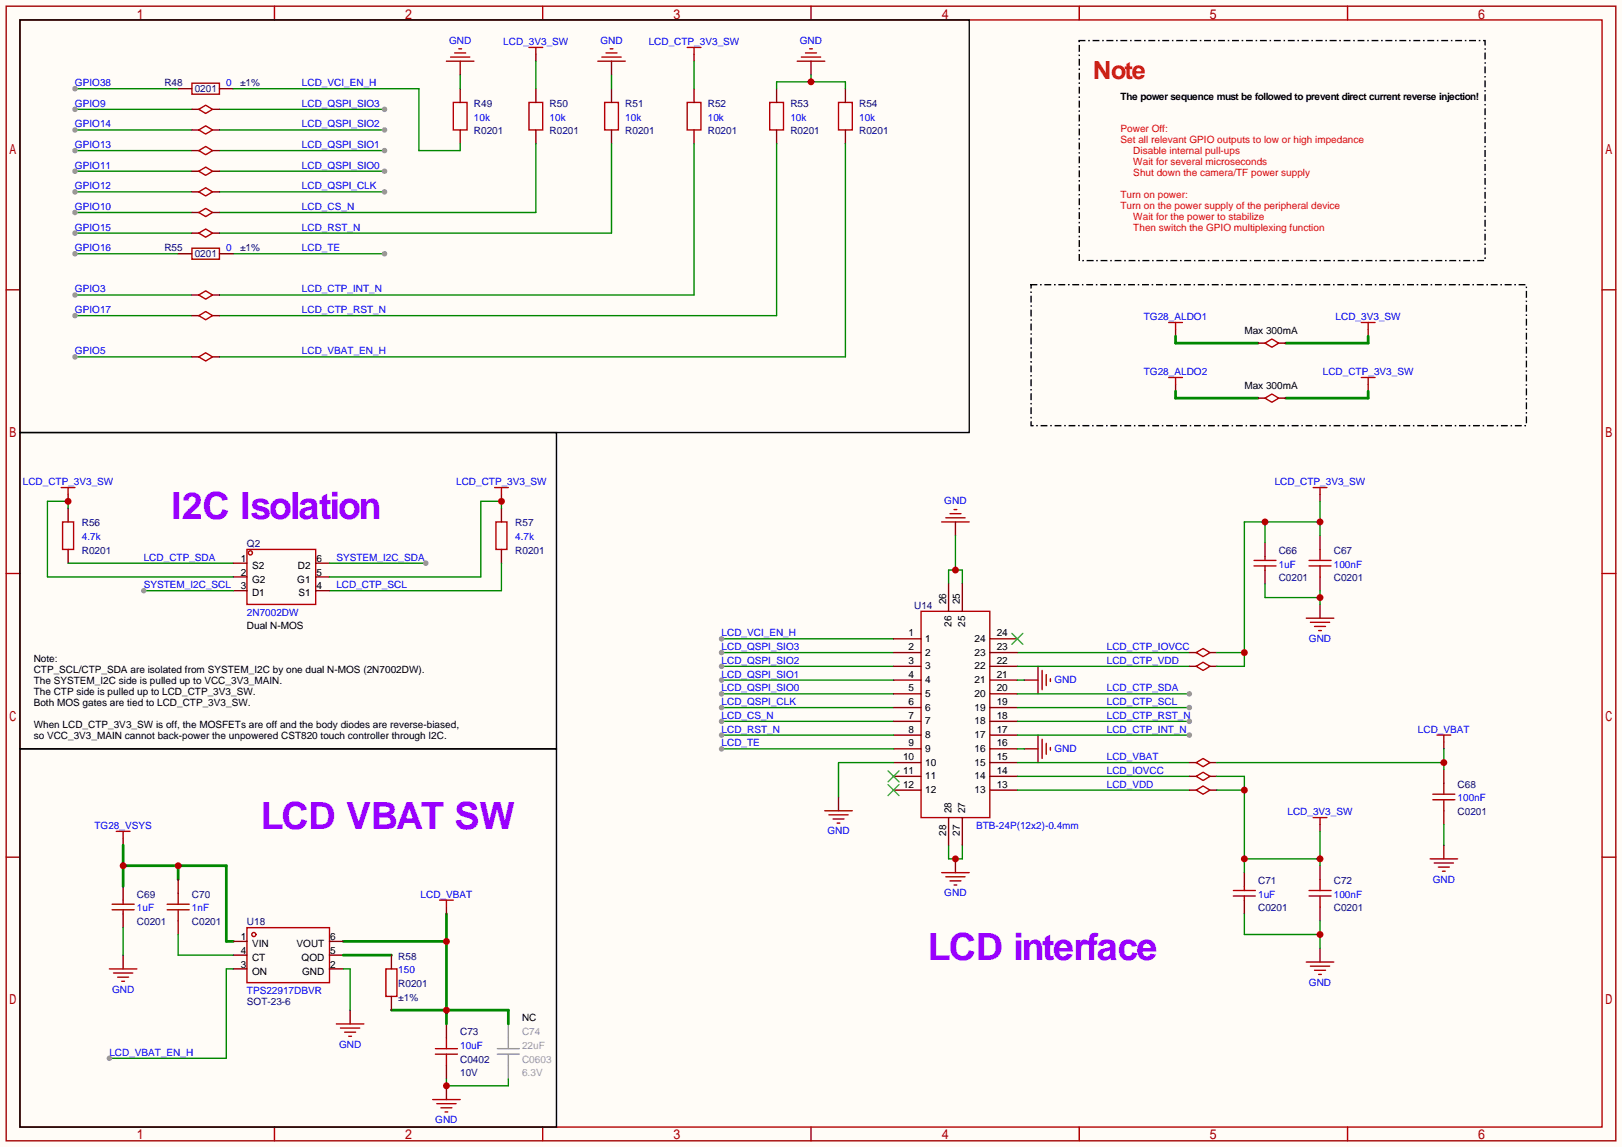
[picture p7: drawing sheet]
<svg xmlns="http://www.w3.org/2000/svg" width="299mm" height="212mm" viewBox="0 0 299 212" stroke-linecap="round" stroke-linejoin="round" font-family="sans-serif">
<path d="M0 0h299.5v211.8h-299.5z" fill="#fffcf7"/>
<g fill="none" stroke="#a10000" stroke-width=".25">
<path d="M1.1 1.1h297.2v209.6h-297.2zM3.7 3.7h292.1v204.5h-292.1zM50.7 1.1v2.6M100.2 1.1v2.6M149.7 1.1v2.6M199.3 1.1v2.6M248.8 1.1v2.6M1.1 53.5h2.6M295.8 53.5h2.5M1.1 105.9h2.6M295.8 105.9h2.5M1.1 158.3h2.6"/>
<path d="M295.8 158.3h2.5M50.7 208.2v2.5M100.2 208.2v2.5M149.7 208.2v2.5M199.3 208.2v2.5M248.8 208.2v2.5"/>
</g>
<path d="M133.2 118h31.8" fill="none" stroke="#008700" stroke-width=".25"/>
<circle cx="133.2" cy="118" r=".51" fill="#999"/>
<path d="M133.2 123.1h31.8M187.8 120.5h31.8" fill="none" stroke="#008700" stroke-width=".25"/>
<circle cx="133.2" cy="123.1" r=".51" fill="#999"/>
<path d="M133.2 125.6h31.8" fill="none" stroke="#008700" stroke-width=".25"/>
<circle cx="133.2" cy="125.6" r=".51" fill="#999"/>
<path d="M133.2 120.5h31.8" fill="none" stroke="#008700" stroke-width=".25"/>
<circle cx="133.2" cy="120.5" r=".51" fill="#999"/>
<path d="M133.2 128.1h31.8" fill="none" stroke="#008700" stroke-width=".25"/>
<circle cx="133.2" cy="128.1" r=".51" fill="#999"/>
<path d="M176.4 96.4v2.5M154.8 147.2v2.5M176.4 158.6v2.6" fill="none" stroke="#870000" stroke-width=".25"/>
<path d="M173.9 96.4h5M174.6 95.6h3.6M175.4 94.9h2M176.1 94.1h.6M152.3 149.7h5.1M153 150.5h3.6M153.8 151.3h2M154.6 152h.5M173.9 161.2h5M174.6 161.9h3.6M175.4 162.7h2M176.1 163.4h.6" fill="none" stroke="#a10000" stroke-width=".25"/>
<path d="M176.4 98.9v6.4M175.1 107.8v-2.5h2.6v2.5" fill="none" stroke="#008700" stroke-width=".25"/>
<circle cx="176.4" cy="105.3" r=".63" fill="#c00"/>
<path d="M175.1 156.1v2.5h2.6v-2.5" fill="none" stroke="#008700" stroke-width=".25"/>
<circle cx="176.4" cy="158.6" r=".63" fill="#c00"/>
<g fill="none" stroke="#870000" stroke-width=".25">
<path d="M85 16.4v2.5M98.9 10v1.3M98.9 16.4v2.5M112.9 16.4v2.5M128.1 10v1.3M128.1 16.4v2.5M143.4 16.4v2.5M156.1 16.4v2.5M85 24v2.5M98.9 24v2.5M112.9 24v2.5M128.1 24v2.5"/>
<path d="M143.4 24v2.5M156.1 24v2.5M217 60.8v1.3M217 71v1.3M252.6 60.8v1.3M252.6 71v1.3M12.6 91.3v1.3M12.6 93.9v2.5M92.6 91.3v1.3M92.6 93.9v2.5M243.7 91.3v1.3M243.7 98.9v2.6"/>
<path d="M12.6 101.5v2.5M92.6 101.5v2.5M243.7 106.6v2.5M189.1 125.6h2.5M189.1 138.3h2.5M22.7 154.8v1.3M243.7 152.3v1.2M243.7 159.9v2.5M266.6 142.1v2.6M266.6 149.7v2.6M243.7 167.5v2.6M82.4 189.1v2.5"/>
<path d="M82.4 196.7v2.6"/>
</g>
<g fill="none" stroke="#a10000" stroke-width=".25">
<path d="M83.7 18.9h2.5v5.1h-2.5zM97.7 18.9h2.5v5.1h-2.5zM97.7 8.8h2.5M98.9 8.8v1.2M111.6 18.9h2.6v5.1h-2.6zM126.9 18.9h2.5v5.1h-2.5zM126.9 8.8h2.5M128.1 8.8v1.2M142.1 18.9h2.6v5.1h-2.6zM154.8 18.9h2.6v5.1h-2.6zM215.8 59.6h2.5M217 59.6v1.2"/>
<path d="M251.3 59.6h2.6M252.6 59.6v1.2M215.8 69.7h2.5M217 69.7v1.3M251.3 69.7h2.6M252.6 69.7v1.3M11.3 90h2.5M11.6 96.4h2v5.1h-2zM12.6 90v1.3M91.3 90h2.6M91.6 96.4h2v5.1h-2zM92.6 90v1.3"/>
<path d="M242.4 90h2.6M243.7 90v1.3M241.7 104.5h4M241.7 103.5h4M243.7 101.5v2M243.7 104.5v2.1M191.6 123.1v5M191.6 135.8v5M192.4 123.8v3.6M192.4 136.5v3.6M193.2 124.6v2M193.2 137.3v2"/>
<path d="M193.9 125.3v.6M193.9 138v.6M21.5 153.5h2.5M22.7 153.5v1.3M242.4 151h2.6M243.7 151v1.3M264.5 147.7h4.1M264.5 146.7h4.1M266.6 144.7v2M266.6 147.7v2M241.7 165.5h4M241.7 164.5h4"/>
<path d="M243.7 162.4v2.1M243.7 165.5v2M80.4 194.7h4.1M80.4 193.7h4.1M82.4 191.6v2.1M82.4 194.7v2"/>
</g>
<path d="M91.8 194.7h4.1M91.8 193.7h4.1M93.9 189.1v4.6M93.9 194.7v4.6" fill="none" stroke="#999" stroke-width=".25"/>
<path d="M40.5 20.2h30.5" fill="none" stroke="#008700" stroke-width=".25"/>
<circle cx="71" cy="20.2" r=".51" fill="#999"/>
<path d="M13.8 65.9h21.6M92.6 104v5.1h-31.8" fill="none" stroke="#008700" stroke-width=".25"/>
<circle cx="13.8" cy="65.9" r=".51" fill="#999"/>
<path d="M13.8 46.9h19.1M12.6 104h30.5" fill="none" stroke="#008700" stroke-width=".25"/>
<circle cx="13.8" cy="46.9" r=".51" fill="#999"/>
<path d="M13.8 24h21.6" fill="none" stroke="#008700" stroke-width=".25"/>
<circle cx="13.8" cy="24" r=".51" fill="#999"/>
<path d="M13.8 39.2h21.6" fill="none" stroke="#008700" stroke-width=".25"/>
<circle cx="13.8" cy="39.2" r=".51" fill="#999"/>
<path d="M13.8 27.8h21.6" fill="none" stroke="#008700" stroke-width=".25"/>
<circle cx="13.8" cy="27.8" r=".51" fill="#999"/>
<path d="M13.8 54.5h21.6" fill="none" stroke="#008700" stroke-width=".25"/>
<circle cx="13.8" cy="54.5" r=".51" fill="#999"/>
<path d="M13.8 43.1h21.6" fill="none" stroke="#008700" stroke-width=".25"/>
<circle cx="13.8" cy="43.1" r=".51" fill="#999"/>
<path d="M13.8 35.4h21.6" fill="none" stroke="#008700" stroke-width=".25"/>
<circle cx="13.8" cy="35.4" r=".51" fill="#999"/>
<path d="M13.8 20.2h21.6" fill="none" stroke="#008700" stroke-width=".25"/>
<circle cx="13.8" cy="20.2" r=".51" fill="#999"/>
<path d="M13.8 16.4h19.1" fill="none" stroke="#008700" stroke-width=".25"/>
<circle cx="13.8" cy="16.4" r=".51" fill="#999"/>
<path d="M43.1 46.9h27.9" fill="none" stroke="#008700" stroke-width=".25"/>
<circle cx="71" cy="46.9" r=".51" fill="#999"/>
<path d="M40.5 35.4h30.5" fill="none" stroke="#008700" stroke-width=".25"/>
<circle cx="71" cy="35.4" r=".51" fill="#999"/>
<path d="M40.5 31.6h30.5" fill="none" stroke="#008700" stroke-width=".25"/>
<circle cx="71" cy="31.6" r=".51" fill="#999"/>
<path d="M40.5 27.8h30.5" fill="none" stroke="#008700" stroke-width=".25"/>
<circle cx="71" cy="27.8" r=".51" fill="#999"/>
<path d="M40.5 24h30.5" fill="none" stroke="#008700" stroke-width=".25"/>
<circle cx="71" cy="24" r=".51" fill="#999"/>
<path d="M13.8 31.6h21.6" fill="none" stroke="#008700" stroke-width=".25"/>
<circle cx="13.8" cy="31.6" r=".51" fill="#999"/>
<path d="M133.2 130.7h31.8" fill="none" stroke="#008700" stroke-width=".25"/>
<circle cx="133.2" cy="130.7" r=".51" fill="#999"/>
<path d="M13.8 58.3h21.6" fill="none" stroke="#008700" stroke-width=".25"/>
<circle cx="13.8" cy="58.3" r=".51" fill="#999"/>
<g fill="none" stroke="#a10000" stroke-width=".25">
<path d="M45.6 101.5h12.7v10.1h-12.7z"/>
<circle cx="46.2" cy="102.1" r=".38"/>
</g>
<path d="M43.1 104h2.5M43.1 106.6h2.5M43.1 109.1h2.5M58.3 104h2.5M58.3 106.6h2.5M58.3 109.1h2.5" fill="none" stroke="#870000" stroke-width=".25"/>
<path d="M92.6 93.9v-1.3h-3.8v14h-28" fill="none" stroke="#008700" stroke-width=".25"/>
<circle cx="92.6" cy="92.6" r=".63" fill="#c00"/>
<path d="M12.6 93.9v-1.3h-3.8v14h34.3" fill="none" stroke="#008700" stroke-width=".25"/>
<circle cx="12.6" cy="92.6" r=".63" fill="#c00"/>
<path d="M26.5 109.1h16.6" fill="none" stroke="#008700" stroke-width=".25"/>
<circle cx="26.5" cy="109.1" r=".51" fill="#999"/>
<path d="M60.8 104h17.8" fill="none" stroke="#008700" stroke-width=".25"/>
<circle cx="78.6" cy="104" r=".51" fill="#999"/>
<path d="M98.9 11.3v5.1M133.2 133.2h31.8" fill="none" stroke="#008700" stroke-width=".25"/>
<circle cx="133.2" cy="133.2" r=".51" fill="#999"/>
<path d="M128.1 11.3v5.1M98.9 26.5v12.7h-58.4M112.9 26.5v16.6h-72.4M128.1 26.5v28h-87.6" fill="none" stroke="#008700" stroke-width=".25"/>
<path d="M243.7 111.6v2.6M266.6 156.1v2.5M22.7 176.4v2.5M243.7 175.1v2.6M64.6 186.6v2.5M82.4 200.5v2.6" fill="none" stroke="#870000" stroke-width=".25"/>
<g fill="none" stroke="#a10000" stroke-width=".25">
<path d="M241.2 114.2h5.1M241.9 114.9h3.6M242.7 115.7h2M243.5 116.5h.5M264 158.6h5.1M264.8 159.4h3.6M20.2 178.9h5.1M21 179.7h3.5M241.2 177.7h5.1M241.9 178.4h3.6M242.7 179.2h2M243.5 180h.5"/>
<path d="M265.6 160.1h2M266.3 160.9h.5M21.7 180.5h2M22.5 181.2h.5M62.1 189.1h5.1M62.9 189.9h3.5M63.6 190.6h2.1M64.4 191.4h.5M79.9 203.1h5.1M80.6 203.8h3.6M81.4 204.6h2M82.2 205.4h.5"/>
</g>
<path d="M63.4 173.9h19M82.4 168.8v20.3M72.3 186.6h21.6v2.5" fill="none" stroke="#008700" stroke-width=".51"/>
<g fill="#c00">
<circle cx="82.4" cy="173.9" r=".63"/>
<circle cx="82.4" cy="186.6" r=".63"/>
</g>
<path d="M3.7 3.7h175.2v76.2h-175.2zM3.7 79.9h99v58.4h-99z" fill="none" stroke="#000" stroke-width=".25"/>
<path d="M190.4 52.6h91.4v26h-91.4z" fill="none" stroke="#000" stroke-width=".25" stroke-dasharray="1 .8 0 .8"/>
<g fill="none" stroke="#a10000" stroke-width=".25">
<path d="M35.4 15.4h5.1v2h-5.1zM35.4 45.8h5.1v2.1h-5.1zM231.5 104.5h4.1M231.5 103.5h4.1M233.6 102.7v.8M233.6 104.5v.8M20.7 168h4.1M20.7 167h4.1M22.7 166.2v.8M22.7 168v.8M227.7 165.5h4.1M227.7 164.5h4.1"/>
<path d="M229.7 163.7v.8M229.7 165.5v.7"/>
</g>
<path d="M32.9 16.4h2.5M40.5 16.4h2.6M32.9 46.9h2.5M40.5 46.9h2.6M233.6 100.2v2.5M233.6 105.3v2.5M22.7 163.7v2.5M22.7 168.8v2.5M229.7 161.2v2.5M229.7 166.2v2.6" fill="none" stroke="#870000" stroke-width=".25"/>
<path d="M22.7 159.9h19.1v14h1.3M22.7 156.1v7.6M32.9 159.9v2.5" fill="none" stroke="#008700" stroke-width=".51"/>
<g fill="#c00">
<circle cx="32.9" cy="159.9" r=".63"/>
<circle cx="22.7" cy="159.9" r=".63"/>
</g>
<g fill="none" stroke="#a10000" stroke-width=".25">
<path d="M30.9 168h4M30.9 167h4M32.9 165v2M32.9 168v2.1M45.6 171.3h15.2v10.2h-15.2z"/>
<circle cx="46.9" cy="172.6" r=".38"/>
</g>
<path d="M32.9 162.4v2.6M32.9 170.1v2.5M43.1 173.9h2.5M43.1 178.9h2.5M43.1 176.4h2.5M60.8 173.9h2.6M60.8 178.9h2.6M60.8 176.4h2.6" fill="none" stroke="#870000" stroke-width=".25"/>
<path d="M63.4 176.4h8.9" fill="none" stroke="#008700" stroke-width=".51"/>
<path d="M22.7 171.3v5.1M43.1 178.9h-1.3v16.6h-21.6M63.4 178.9h1.2v7.7" fill="none" stroke="#008700" stroke-width=".25"/>
<circle cx="20.2" cy="195.5" r=".51" fill="#999"/>
<path d="M3.7 138.3h99v69.9h-99z" fill="none" stroke="#000" stroke-width=".25"/>
<path d="M217 62.1v1.3h15.3M217 72.3v1.2h15.3M252.6 72.3v1.2h-15.2M252.6 62.1v1.3h-15.2" fill="none" stroke="#008700" stroke-width=".51"/>
<path d="M85 11.3v2.5M112.9 11.3v2.5M149.7 11.3v2.5M232.3 63.4h1.3M232.3 73.5h1.3M236.1 63.4h1.3M236.1 73.5h1.3" fill="none" stroke="#870000" stroke-width=".25"/>
<g fill="none" stroke="#a10000" stroke-width=".25">
<path d="M82.4 11.3h5.1M83.2 10.5h3.5M83.9 9.8h2.1M84.7 9h.5M110.4 11.3h5M111.1 10.5h3.6M111.9 9.8h2M112.6 9h.6M147.2 11.3h5.1M148 10.5h3.5M148.7 9.8h2M149.5 9h.5"/>
<path d="M233.6 63.4l1.2-.8 1.3 .8-1.3 .7zM233.6 73.5l1.2-.7 1.3 .7-1.3 .8z"/>
</g>
<path d="M143.4 16.4v-1.3h12.7v1.3M149.7 13.8v1.3" fill="none" stroke="#008700" stroke-width=".25"/>
<circle cx="149.7" cy="15.1" r=".63" fill="#c00"/>
<path d="M43.1 16.4h34.2v11.4h7.7v-1.3M85 13.8v2.6M112.9 13.8v2.6M143.4 26.5v31.8h-102.9M156.1 26.5v39.4h-115.6M133.2 135.8h31.8M32.9 172.6v3.8h10.2" fill="none" stroke="#008700" stroke-width=".25"/>
<path d="M170.1 112.9h12.7v38.1h-12.7zM265.3 135.8h2.5M266.6 135.8v1.2M71.2 178.9h2.1v5.1h-2.1zM81.2 166.2h2.5M82.4 166.2v1.3" fill="none" stroke="#a10000" stroke-width=".25"/>
<g fill="none" stroke="#870000" stroke-width=".25">
<path d="M165 118h5.1M175.1 107.8v5.1M177.7 107.8v5.1M182.8 118h5M165 120.5h5.1M165 123.1h5.1M165 125.6h5.1M165 128.1h5.1M165 130.7h5.1M165 133.2h5.1M165 135.8h5.1M165 138.3h5.1"/>
<path d="M182.8 120.5h5M182.8 123.1h5M182.8 125.6h5M182.8 128.1h5M182.8 130.7h5M182.8 133.2h5M182.8 135.8h5M182.8 138.3h5M266.6 137v1.3M165 140.8h5.1M165 143.4h5.1M165 145.9h5.1"/>
<path d="M175.1 151v5.1M177.7 151v5.1M182.8 140.8h5M182.8 143.4h5M182.8 145.9h5M72.3 176.4v2.5M82.4 167.5v1.3M72.3 184v2.6"/>
</g>
<path d="M199.3 7.5h74.9v40.6h-74.9z" fill="none" stroke="#000" stroke-width=".25" stroke-dasharray="1 .8 0 .8"/>
<path d="M186.8 117l2 2M188.8 117l-2 2M164 142.4l2 2M164 144.9l2 2M166 142.4l-2 2M166 144.9l-2 2" fill="none" stroke="#3c3" stroke-width=".25"/>
<circle cx="133.2" cy="135.8" r=".51" fill="#999"/>
<path d="M133.2 138.3h31.8" fill="none" stroke="#008700" stroke-width=".25"/>
<circle cx="133.2" cy="138.3" r=".51" fill="#999"/>
<path d="M187.8 123.1h31.8M187.8 125.6h1.3M187.8 128.1h31.8M165 140.8h-10.2v6.4M187.8 140.8h31.8M187.8 143.4h31.8" fill="none" stroke="#008700" stroke-width=".25"/>
<circle cx="219.6" cy="128.1" r=".51" fill="#999"/>
<path d="M187.8 138.3h1.3M187.8 135.8h31.8" fill="none" stroke="#008700" stroke-width=".25"/>
<circle cx="219.6" cy="135.8" r=".51" fill="#999"/>
<path d="M187.8 133.2h31.8" fill="none" stroke="#008700" stroke-width=".25"/>
<circle cx="219.6" cy="133.2" r=".51" fill="#999"/>
<path d="M187.8 130.7h31.8" fill="none" stroke="#008700" stroke-width=".25"/>
<circle cx="219.6" cy="130.7" r=".51" fill="#999"/>
<path d="M233.6 96.4v3.8M243.7 92.6v6.3M243.7 96.4h-14v26.7h-5M224.7 120.5h5M187.8 145.9h31.8" fill="none" stroke="#008700" stroke-width=".25"/>
<path d="M219.6 123.1h1.3M219.6 120.5h1.3M223.4 123.1h1.3M223.4 120.5h1.3M219.6 140.8h1.3M219.6 143.4h1.3M219.6 145.9h1.3M223.4 140.8h1.3M223.4 143.4h1.3M223.4 145.9h1.3" fill="none" stroke="#870000" stroke-width=".25"/>
<path d="M220.9 123.1l1.2-.8 1.3 .8-1.3 .7zM220.9 120.5l1.2-.7 1.3 .7-1.3 .8zM220.9 140.8l1.2-.7 1.3 .7-1.3 .8zM220.9 143.4l1.2-.8 1.3 .8-1.3 .7zM220.9 145.9l1.2-.7 1.3 .7-1.3 .8z" fill="none" stroke="#a10000" stroke-width=".25"/>
<g fill="#c00">
<circle cx="243.7" cy="96.4" r=".63"/>
<circle cx="233.6" cy="96.4" r=".63"/>
<circle cx="229.7" cy="120.5" r=".63"/>
</g>
<path d="M266.6 138.3v3.8M224.7 140.8h41.9" fill="none" stroke="#008700" stroke-width=".25"/>
<circle cx="266.6" cy="140.8" r=".63" fill="#c00"/>
<path d="M224.7 143.4h5v17.8M224.7 145.9h5M229.7 158.6h14M243.7 153.5v6.4M266.6 152.3v3.8" fill="none" stroke="#008700" stroke-width=".25"/>
<g fill="#c00">
<circle cx="243.7" cy="158.6" r=".63"/>
<circle cx="229.7" cy="158.6" r=".63"/>
<circle cx="229.7" cy="145.9" r=".63"/>
</g>
<path d="M229.7 168.8v3.8h14M243.7 170.1v5" fill="none" stroke="#008700" stroke-width=".25"/>
<circle cx="243.7" cy="172.6" r=".63" fill="#c00"/>
<path d="M233.6 107.8v2.6h10.1M243.7 109.1v2.5" fill="none" stroke="#008700" stroke-width=".25"/>
<circle cx="243.7" cy="110.4" r=".63" fill="#c00"/>
<path d="M82.4 199.3v1.2h11.5v-1.2" fill="none" stroke="#008700" stroke-width=".25"/>
<circle cx="82.4" cy="200.5" r=".63" fill="#c00"/>
<g fill="none" stroke="#870000" stroke-width=".25">
<path d="M35.4 20.2h1.3M35.4 24h1.3M35.4 27.8h1.3M35.4 31.6h1.3M35.4 35.4h1.3M35.4 39.2h1.3M39.2 20.2h1.3M39.2 24h1.3M39.2 27.8h1.3M39.2 31.6h1.3M39.2 35.4h1.3M39.2 39.2h1.3"/>
<path d="M35.4 43.1h1.3M35.4 54.5h1.3M35.4 58.3h1.3M39.2 43.1h1.3M39.2 54.5h1.3M39.2 58.3h1.3M35.4 65.9h1.3M39.2 65.9h1.3"/>
</g>
<path d="M36.7 20.2l1.3-.8 1.2 .8-1.2 .8zM36.7 24l1.3-.8 1.2 .8-1.2 .8zM36.7 27.8l1.3-.7 1.2 .7-1.2 .8zM36.7 31.6l1.3-.7 1.2 .7-1.2 .8zM36.7 35.4l1.3-.7 1.2 .7-1.2 .8zM36.7 39.2l1.3-.7 1.2 .7-1.2 .8zM36.7 43.1l1.3-.8 1.2 .8-1.2 .7zM36.7 54.5l1.3-.8 1.2 .8-1.2 .7zM36.7 58.3l1.3-.8 1.2 .8-1.2 .8zM36.7 65.9l1.3-.7 1.2 .7-1.2 .8z" fill="none" stroke="#a10000" stroke-width=".25"/>
<g font-size="6.9" fill="#90f">
<text x="31.6" y="95.9">I2C Isolation</text>
<text x="48.1" y="153.1">LCD VBAT SW</text>
<text x="171.3" y="177.2">LCD interface</text>
</g>
<text font-size="4.6" fill="#f00" x="201.8" y="14.7">Note</text>
<g font-size="1.8" fill="#00f">
<text x="82.9" y="8">GND</text>
<text x="92.9" y="8.3">LCD_3V3_SW</text>
<text x="110.8" y="8">GND</text>
<text x="119.8" y="8.3">LCD_CTP_3V3_SW</text>
<text x="147.7" y="8">GND</text>
<text x="13.8" y="15.9">GPIO38</text>
<text x="41.8" y="15.9">0</text>
<text x="55.8" y="15.9">LCD_VCI_EN_H</text>
<text x="13.8" y="23.5">GPIO14</text>
<text x="13.8" y="19.7">GPIO9</text>
<text x="55.8" y="19.7">LCD_QSPI_SIO3</text>
<text x="55.8" y="23.5">LCD_QSPI_SIO2</text>
<text x="87.5" y="22.3">10k</text>
<text x="101.5" y="22.3">10k</text>
<text x="115.4" y="22.3">10k</text>
<text x="130.7" y="22.3">10k</text>
<text x="145.9" y="22.3">10k</text>
<text x="158.6" y="22.3">10k</text>
<text x="13.8" y="27.4">GPIO13</text>
<text x="55.8" y="27.4">LCD_QSPI_SIO1</text>
<text x="13.8" y="35">GPIO12</text>
<text x="13.8" y="31.2">GPIO11</text>
<text x="55.8" y="35">LCD_QSPI_CLK</text>
<text x="55.8" y="31.2">LCD_QSPI_SIO0</text>
<text x="13.8" y="38.8">GPIO10</text>
<text x="55.8" y="38.8">LCD_CS_N</text>
<text x="13.8" y="46.4">GPIO16</text>
<text x="13.8" y="42.6">GPIO15</text>
<text x="41.8" y="46.4">0</text>
<text x="55.8" y="46.4">LCD_TE</text>
<text x="55.8" y="42.6">LCD_RST_N</text>
<text x="13.8" y="54">GPIO3</text>
<text x="13.8" y="57.8">GPIO17</text>
<text x="55.8" y="54">LCD_CTP_INT_N</text>
<text x="55.8" y="57.8">LCD_CTP_RST_N</text>
<text x="211.2" y="59.1">TG28_ALDO1</text>
<text x="246.6" y="59.1">LCD_3V3_SW</text>
<text x="13.8" y="65.5">GPIO5</text>
<text x="55.8" y="65.5">LCD_VBAT_EN_H</text>
<text x="211.2" y="69.3">TG28_ALDO2</text>
<text x="244.2" y="69.3">LCD_CTP_3V3_SW</text>
<text x="4.2" y="89.6">LCD_CTP_3V3_SW</text>
<text x="84.2" y="89.6">LCD_CTP_3V3_SW</text>
<text x="235.3" y="89.6">LCD_CTP_3V3_SW</text>
<text x="174.3" y="93.1">GND</text>
<text x="15.1" y="99.7">4.7k</text>
<text x="95.1" y="99.7">4.7k</text>
<text x="26.5" y="103.6">LCD_CTP_SDA</text>
<text x="62.1" y="103.6">SYSTEM_I2C_SDA</text>
<text x="236.1" y="104.8">1uF</text>
<text x="246.3" y="104.8">100nF</text>
<text x="26.5" y="108.6">SYSTEM_I2C_SCL</text>
<text x="45.6" y="113.7">2N7002DW</text>
<text x="62.1" y="108.6">LCD_CTP_SCL</text>
<text x="133.2" y="117.5">LCD_VCI_EN_H</text>
<text x="241.7" y="118.5">GND</text>
<text x="133.2" y="122.6">LCD_QSPI_SIO2</text>
<text x="133.2" y="125.1">LCD_QSPI_SIO1</text>
<text x="133.2" y="120.1">LCD_QSPI_SIO3</text>
<text x="204.3" y="120.1">LCD_CTP_IOVCC</text>
<text x="204.3" y="122.6">LCD_CTP_VDD</text>
<text x="133.2" y="127.7">LCD_QSPI_SIO0</text>
<text x="133.2" y="130.2">LCD_QSPI_CLK</text>
<text x="194.7" y="126.2">GND</text>
<text x="204.3" y="127.7">LCD_CTP_SDA</text>
<text x="204.3" y="130.2">LCD_CTP_SCL</text>
<text x="133.2" y="132.8">LCD_CS_N</text>
<text x="133.2" y="135.3">LCD_RST_N</text>
<text x="133.2" y="137.8">LCD_TE</text>
<text x="204.3" y="135.3">LCD_CTP_INT_N</text>
<text x="204.3" y="132.8">LCD_CTP_RST_N</text>
<text x="261.8" y="135.3">LCD_VBAT</text>
<text x="194.7" y="138.9">GND</text>
<text x="204.3" y="140.4">LCD_VBAT</text>
<text x="204.3" y="142.9">LCD_IOVCC</text>
<text x="204.3" y="145.5">LCD_VDD</text>
<text x="269.1" y="148">100nF</text>
<text x="17.4" y="153.1">TG28_VSYS</text>
<text x="152.8" y="154.1">GND</text>
<text x="180.2" y="153.1">BTB-24P(12x2)-0.4mm</text>
<text x="237.7" y="150.5">LCD_3V3_SW</text>
<text x="77.6" y="165.8">LCD_VBAT</text>
<text x="174.3" y="165.5">GND</text>
<text x="232.3" y="165.8">1uF</text>
<text x="246.3" y="165.8">100nF</text>
<text x="264.5" y="163">GND</text>
<text x="25.3" y="168.3">1uF</text>
<text x="35.4" y="168.3">1nF</text>
<text x="73.5" y="179.8">150</text>
<text x="20.7" y="183.3">GND</text>
<text x="45.6" y="183.6">TPS22917DBVR</text>
<text x="241.7" y="182">GND</text>
<text x="20.2" y="195">LCD_VBAT_EN_H</text>
<text x="62.6" y="193.5">GND</text>
<text x="85" y="193.7">10uF</text>
<text x="80.4" y="207.4">GND</text>
</g>
<g font-size="1.8" fill="#000080">
<text x="30.4" y="15.9">R48</text>
<text x="35.9" y="16.9">0201</text>
<text x="44.3" y="15.9">±1%</text>
<text x="87.5" y="19.7">R49</text>
<text x="101.5" y="19.7">R50</text>
<text x="115.4" y="19.7">R51</text>
<text x="130.7" y="19.7">R52</text>
<text x="145.9" y="19.7">R53</text>
<text x="158.6" y="19.7">R54</text>
<text x="87.5" y="24.8">R0201</text>
<text x="101.5" y="24.8">R0201</text>
<text x="115.4" y="24.8">R0201</text>
<text x="130.7" y="24.8">R0201</text>
<text x="145.9" y="24.8">R0201</text>
<text x="158.6" y="24.8">R0201</text>
<text x="30.4" y="46.4">R55</text>
<text x="35.9" y="47.4">0201</text>
<text x="44.3" y="46.4">±1%</text>
<text x="15.1" y="97.2">R56</text>
<text x="45.6" y="101">Q2</text>
<text x="95.1" y="97.2">R57</text>
<text x="15.1" y="102.3">R0201</text>
<text x="95.1" y="102.3">R0201</text>
<text x="236.1" y="102.3">C66</text>
<text x="236.1" y="107.4">C0201</text>
<text x="246.3" y="102.3">C67</text>
<text x="246.3" y="107.4">C0201</text>
<text x="168.8" y="112.4">U14</text>
<text x="269.1" y="145.5">C68</text>
<text x="269.1" y="150.5">C0201</text>
<text x="25.3" y="165.8">C69</text>
<text x="35.4" y="165.8">C70</text>
<text x="232.3" y="163.2">C71</text>
<text x="246.3" y="163.2">C72</text>
<text x="25.3" y="170.9">C0201</text>
<text x="35.4" y="170.9">C0201</text>
<text x="45.6" y="170.9">U18</text>
<text x="232.3" y="168.3">C0201</text>
<text x="246.3" y="168.3">C0201</text>
<text x="73.5" y="177.2">R58</text>
<text x="45.6" y="185.6">SOT-23-6</text>
<text x="73.5" y="182.3">R0201</text>
<text x="73.5" y="184.8">±1%</text>
<text x="85" y="191.2">C73</text>
<text x="85" y="196.3">C0402</text>
<text x="85" y="198.8">10V</text>
</g>
<g font-size="1.8">
<text x="206.9" y="18.5">The power sequence must be followed to prevent direct current reverse injection!</text>
<text x="229.7" y="61.6">Max 300mA</text>
<text x="229.7" y="71.8">Max 300mA</text>
<text x="44.4" y="103.8">1</text>
<text x="44.4" y="106.3">2</text>
<text x="46.5" y="105.1">S2</text>
<text x="46.5" y="107.6">G2</text>
<text x="54.9" y="107.6">G1</text>
<text x="55" y="105.1">D2</text>
<text x="58.4" y="106.3">5</text>
<text x="58.4" y="103.8">6</text>
<text x="44.4" y="108.9">3</text>
<text x="46.5" y="110.1">D1</text>
<text x="55.1" y="110.1">S1</text>
<text x="58.4" y="108.9">4</text>
<text x="174.7" y="111.6" transform="rotate(-90 174.7 111.6)">26</text>
<text x="177.2" y="111.6" transform="rotate(-90 177.2 111.6)">25</text>
<text x="45.6" y="116.3">Dual N-MOS</text>
<text x="167.8" y="117.5">1</text>
<text x="170.8" y="118.5">1</text>
<text x="175.7" y="115.7" transform="rotate(-90 175.7 115.7)">26</text>
<text x="178.2" y="115.7" transform="rotate(-90 178.2 115.7)">25</text>
<text x="179.9" y="118.5">24</text>
<text x="184" y="117.5">24</text>
<text x="6.2" y="122.3">Note:</text>
<text x="6.2" y="124.4">CTP_SCL/CTP_SDA are isolated from SYSTEM_I2C by one dual N-MOS (2N7002DW).</text>
<text x="167.8" y="120.1">2</text>
<text x="167.8" y="122.6">3</text>
<text x="167.8" y="125.1">4</text>
<text x="170.8" y="121.1">2</text>
<text x="170.8" y="123.6">3</text>
<text x="179.9" y="123.6">22</text>
<text x="179.9" y="121.1">23</text>
<text x="184" y="125.1">21</text>
<text x="184" y="122.6">22</text>
<text x="184" y="120.1">23</text>
<text x="6.2" y="126.4">The SYSTEM_I2C side is pulled up to VCC_3V3_MAIN.</text>
<text x="6.2" y="128.4">The CTP side is pulled up to LCD_CTP_3V3_SW.</text>
<text x="6.2" y="130.5">Both MOS gates are tied to LCD_CTP_3V3_SW.</text>
<text x="167.8" y="127.7">5</text>
<text x="167.8" y="130.2">6</text>
<text x="170.8" y="126.2">4</text>
<text x="170.8" y="128.7">5</text>
<text x="170.8" y="131.2">6</text>
<text x="179.9" y="131.2">19</text>
<text x="179.9" y="128.7">20</text>
<text x="179.9" y="126.2">21</text>
<text x="184" y="130.2">19</text>
<text x="184" y="127.7">20</text>
<text x="6.2" y="134.5">When LCD_CTP_3V3_SW is off, the MOSFETs are off and the body diodes are reverse-biased,</text>
<text x="6.2" y="136.6">so VCC_3V3_MAIN cannot back-power the unpowered CST820 touch controller through I2C.</text>
<text x="167.8" y="132.8">7</text>
<text x="167.8" y="135.3">8</text>
<text x="167.8" y="137.8">9</text>
<text x="170.8" y="133.8">7</text>
<text x="170.8" y="136.3">8</text>
<text x="179.9" y="136.3">17</text>
<text x="179.9" y="133.8">18</text>
<text x="184" y="137.8">16</text>
<text x="184" y="135.3">17</text>
<text x="184" y="132.8">18</text>
<text x="166.7" y="140.4">10</text>
<text x="166.7" y="142.9">11</text>
<text x="170.8" y="138.9">9</text>
<text x="170.8" y="141.4">10</text>
<text x="170.8" y="143.9">11</text>
<text x="179.9" y="143.9">14</text>
<text x="179.9" y="141.4">15</text>
<text x="179.9" y="138.9">16</text>
<text x="184" y="142.9">14</text>
<text x="184" y="140.4">15</text>
<text x="166.7" y="145.5">12</text>
<text x="170.8" y="146.5">12</text>
<text x="179.9" y="146.5">13</text>
<text x="184" y="145.5">13</text>
<text x="174.7" y="154.3" transform="rotate(-90 174.7 154.3)">28</text>
<text x="175.7" y="150.2" transform="rotate(-90 175.7 150.2)">28</text>
<text x="177.2" y="154.3" transform="rotate(-90 177.2 154.3)">27</text>
<text x="178.2" y="150.2" transform="rotate(-90 178.2 150.2)">27</text>
<text x="44.4" y="173.6">1</text>
<text x="61" y="173.6">6</text>
<text x="44.4" y="178.7">3</text>
<text x="44.4" y="176.2">4</text>
<text x="46.5" y="174.9">VIN</text>
<text x="46.5" y="180">ON</text>
<text x="46.5" y="177.4">CT</text>
<text x="54.8" y="174.9">VOUT</text>
<text x="55.7" y="177.4">QOD</text>
<text x="55.8" y="180">GND</text>
<text x="61" y="178.7">2</text>
<text x="61" y="176.2">5</text>
<text x="96.4" y="188.6">NC</text>
</g>
<g font-size="1.8" fill="#f00">
<text x="206.9" y="24.3">Power Off:</text>
<text x="206.9" y="26.3">Set all relevant GPIO outputs to low or high impedance</text>
<text x="209.2" y="28.4">Disable internal pull-ups</text>
<text x="209.2" y="30.4">Wait for several microseconds</text>
<text x="209.2" y="32.4">Shut down the camera/TF power supply</text>
<text x="206.9" y="36.5">Turn on power:</text>
<text x="206.9" y="38.5">Turn on the power supply of the peripheral device</text>
<text x="209.2" y="40.6">Wait for the power to stabilize</text>
<text x="209.2" y="42.6">Then switch the GPIO multiplexing function</text>
</g>
<g font-size="1.8" fill="#999">
<text x="96.4" y="191.2">C74</text>
<text x="96.4" y="196.3">C0603</text>
<text x="96.4" y="193.7">22uF</text>
<text x="96.4" y="198.8">6.3V</text>
</g>
</svg>
